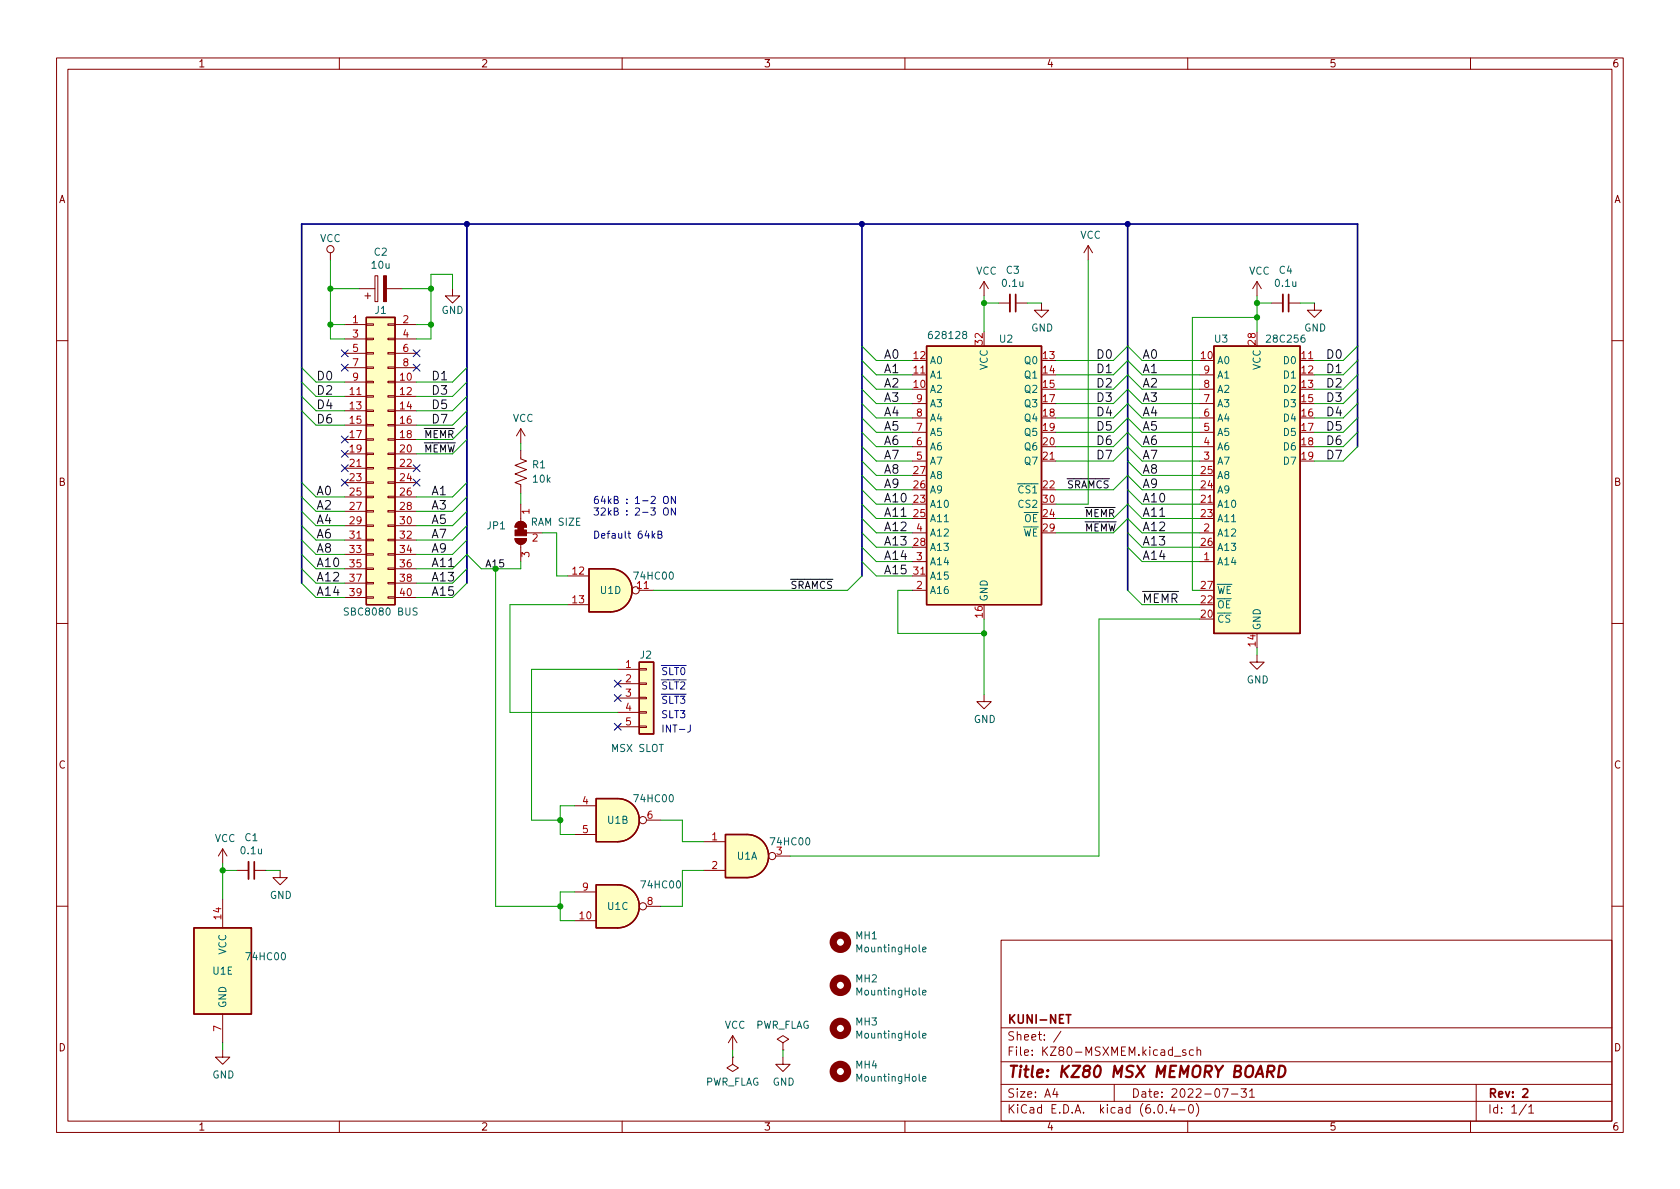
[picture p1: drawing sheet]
<svg xmlns="http://www.w3.org/2000/svg" width="297mm" height="210mm" viewBox="0 0 297 210" stroke-linecap="round" stroke-linejoin="round" font-family="sans-serif">
<g fill="none" stroke="#840000" stroke-width=".18">
<path d="M10 10.2h277v190.1h-277zM12 12.2h273v186.1h-273zM60 10.2v2M110 10.2v2M160 10.2v2M210 10.2v2M260 10.2v2M58.4 44.7v1.3M61 57.4h3.8M61 59.9h3.8M63.5 51h2.8M64.5 52.3h1"/>
<path d="M64.8 59.8h1.2v.3h-1.2zM64.8 57.3h1.2v.2h-1.2zM65 51.8v1M66.3 48.8h.5v4.5h-.5zM68.3 51h2.8M68.6 59.8h1.2v.3h-1.2zM68.6 57.3h1.2v.2h-1.2zM69.8 57.4h3.9M69.8 59.9h3.9M80 51v1.3h1.3l-1.3 1.3-1.3-1.3h1.3M174 49.8l-.8 1.2M174 49.8v2.5"/>
<path d="M174 49.8l.8 1.2M176.5 53.6h2.1M179.6 53.6h2M184.1 53.6v1.3h1.3l-1.3 1.2-1.2-1.2h1.2M192.4 43.4l-.8 1.3M192.4 43.4v2.6M192.4 43.4l.8 1.3M222.2 49.8l-.7 1.2M222.2 49.8v2.5M222.2 49.8l.8 1.2M224.8 53.6h2M227.8 53.6h2.1"/>
<path d="M232.4 53.6v1.3h1.3l-1.3 1.2-1.3-1.2h1.3M10 60.2h2M61 67.6h3.8M61 70.1h3.8M61 72.6h3.8M61 75.2h3.8M61 77.7h3.8M61 62.5h3.8M61 65h3.8M64.8 77.6h1.2v.2h-1.2zM64.8 75.1h1.2v.2h-1.2zM64.8 72.5h1.2v.3h-1.2z"/>
<path d="M64.8 70h1.2v.2h-1.2zM64.8 67.4h1.2v.3h-1.2zM64.8 64.9h1.2v.2h-1.2zM64.8 62.4h1.2v.2h-1.2zM68.6 77.6h1.2v.2h-1.2zM68.6 75.1h1.2v.2h-1.2zM68.6 72.5h1.2v.3h-1.2zM68.6 70h1.2v.2h-1.2zM68.6 67.4h1.2v.3h-1.2zM68.6 64.9h1.2v.2h-1.2zM68.6 62.4h1.2v.2h-1.2zM69.8 67.6h3.9"/>
<path d="M69.8 70.1h3.9M69.8 72.6h3.9M69.8 75.2h3.9M69.8 77.7h3.9M69.8 62.5h3.9M69.8 65h3.9M92.1 79.6v1.5l1 .4-2 .8 2 .8-2 .7 2 .8-2 .7 1 .4v1.5M92.1 75.8v2.6M92.1 75.8l-.8 1.3M92.1 75.8l.7 1.3M161.3 66.3h2.5M161.3 79h2.5"/>
<path d="M161.3 76.4h2.5M161.3 73.9h2.5M161.3 71.4h2.5M212.1 66.3h2.5M212.1 79h2.5M212.1 76.4h2.5M212.1 73.9h2.5M212.1 71.4h2.5M212.1 68.8h2.5M229.9 63.7h2.5M285 60.2h2M61 80.3h3.8"/>
<path d="M61 82.8h3.8M61 85.3h3.8M61 87.9h3.8M61 90.4h3.8M61 93h3.8M61 95.5h3.8M61 98h3.8M64.8 97.9h1.2v.3h-1.2zM64.8 95.4h1.2v.2h-1.2zM64.8 92.8h1.2v.3h-1.2zM64.8 90.3h1.2v.2h-1.2zM64.8 87.8h1.2v.2h-1.2z"/>
<path d="M64.8 85.2h1.2v.3h-1.2zM64.8 82.7h1.2v.2h-1.2zM64.8 80.1h1.2v.3h-1.2zM68.6 97.9h1.2v.3h-1.2zM68.6 95.4h1.2v.2h-1.2zM68.6 92.8h1.2v.3h-1.2zM68.6 90.3h1.2v.2h-1.2zM68.6 87.8h1.2v.2h-1.2zM68.6 85.2h1.2v.3h-1.2zM68.6 82.7h1.2v.2h-1.2zM68.6 80.1h1.2v.3h-1.2zM69.8 80.3h3.9"/>
<path d="M69.8 82.8h3.9M69.8 85.3h3.9M69.8 87.9h3.9M69.8 90.4h3.9M69.8 93h3.9M69.8 95.5h3.9M69.8 98h3.9M91.1 95.2h2a1.02 1.02 0 0 1-1 1.1 1.02 1.02 0 0 1-1-1.1zM91.4 92.5a1.02 1.02 0 0 1 1.1-.2 1.02 1.02 0 0 1 .6 .9h-2zM92.1 89.1v3.1M92.1 96.3v3M93.1 94.2h2.8"/>
<path d="M161.3 94.2h2.5M161.3 81.5h2.5M161.3 99.3h2.5M184.1 81.5h2.6M212.1 94.2h2.5M212.1 81.5h2.5M212.1 99.3h2.5M212.1 89.1h2.5M10 110.2h2M61 100.6h3.8M61 103.1h3.8M61 105.7h3.8"/>
<path d="M64.8 105.5h1.2v.3h-1.2zM64.8 103h1.2v.2h-1.2zM64.8 100.5h1.2v.2h-1.2zM68.6 105.5h1.2v.3h-1.2zM68.6 103h1.2v.2h-1.2zM68.6 100.5h1.2v.2h-1.2zM69.8 100.6h3.9M69.8 103.1h3.9M69.8 105.7h3.9M100.3 101.8h3.8M100.3 106.9h3.8M109.2 118.4h3.8"/>
<path d="M113 118.2h1.3v.3h-1.3zM113 104.4h2.6M161.3 104.4h2.5M161.3 101.8h2.5M222.2 115.8v1.3h1.3l-1.3 1.3-1.2-1.3h1.2M285 110.2h2M109.2 120.9h3.8M109.2 123.4h3.8M109.2 126h3.8M109.2 128.5h3.8M113 128.4h1.3v.2h-1.3zM113 125.9h1.3v.2h-1.3z"/>
<path d="M113 123.3h1.3v.3h-1.3zM113 120.8h1.3v.2h-1.3zM174 122.8v1.3h1.3l-1.3 1.2-1.3-1.2h1.3M39.4 150.1v2.5M39.4 159v5.1M39.4 150.1l-.8 1.3M39.4 150.1l.7 1.3M41.9 153.9h2M45 153.9h2M49.5 153.9v1.3h1.3l-1.3 1.3-1.2-1.3h1.2M101.6 157.7h3.8M101.6 142.5h3.8"/>
<path d="M101.6 147.6h3.8M114.3 145h2.5M124.5 153.9h3.8M124.5 148.8h3.8M137.2 151.4h2.5M10 160.2h2M39.4 179.3v5.1M101.6 162.8h3.8M114.3 160.3h2.5M177 166.3h108v32h-108zM285 160.2h2M39.4 185.7v1.2h1.2l-1.2 1.3-1.3-1.3h1.3"/>
<path d="M60 198.3v2M110 198.3v2M129.5 186.9v1.3l1.1 .6-1.1 .7-1-.7 1-.6M129.5 186.9h.1M129.5 183.1l-.7 1.3M129.5 183.1v2.6M129.5 183.1l.8 1.3M138.4 184.4l1-.6-1-.7-1 .7 1 .6v1.3M138.4 185.7h.1M138.4 186.9v1.3h1.3l-1.3 1.3-1.2-1.3h1.2M160 198.3v2M177 194.8h108"/>
<path d="M177 191.8h108M177 187.8h108M177 181.8h108M186.5 192.5l-.4 1h1M186.9 193v1M187.6 182.4l-1.3 1.9M197 191.8v3M204.9 195.4l.2-.1a.81 .81 0 0 1 .6 .7 .81 .81 0 0 1-.3 .8h-.2a.81 .81 0 0 1-.6-.6 .81 .81 0 0 1 .3-.8zM206.2 196.7v.1M207.2 195.3l-.3 1h.9M207.6 195.8v1M207.6 186.8h1.2"/>
<path d="M208.4 196.3h1.1M209.6 185.7l-.3-.1-.2 .2v.3l.5 .1v.4h-.5M210 198.3v2M210.4 195.4l.1-.1a.81 .81 0 0 1 .6 .7 .81 .81 0 0 1-.3 .8h-.2a.81 .81 0 0 1-.5-.6 .81 .81 0 0 1 .3-.8zM211 185.7l-.4-.1-.3 .3v.4l.1 .3h.6M211.5 195.1a1.72 1.72 0 0 1 0 2.3M211.6 185.8l.3-.2 .3 .1 .1 .9M211.6 185.1v1.5M216.1 192.5h1l-.6 1.5M217.7 193.5h1.2M219.4 192.5h1l-.5 .6 .4 .1v.7l-.2 .1h-.5l-.2-.1M220.9 193l.5-.5v1.5"/>
<path d="M220.9 194h.9M260 198.3v2M261 191.8v6.5M269.9 195.3l-1.3 1.9M270.3 195.8l.4-.5v1.5M270.3 196.8h.9"/>
<circle cx="58.4" cy="44.1" r=".63"/>
<circle cx="112.4" cy="104.4" r=".63"/>
<circle cx="113.7" cy="145" r=".63"/>
<circle cx="136.5" cy="151.4" r=".63"/>
<circle cx="113.7" cy="160.3" r=".63"/>
</g>
<path d="M179.6 52.1v3M227.8 52.1v3M45 152.4v3M188.5 179.4h.8M188.9 179.4v1.5M269.3 192.7l.5-.2 .3 .2v.3l-.9 1h.9" fill="none" stroke="#840000" stroke-width=".3"/>
<path d="M224.1 189.5h.8a.55 .55 0 0 0 .4-.5 .55 .55 0 0 0-.3-.5h-.8l-.2 2M224.6 189.5l.5 1M226.2 188.5h.5a1.08 1.08 0 0 1 .6 1 1.08 1.08 0 0 1-.8 1h-.5z" fill="none" stroke="#840000" stroke-width=".4"/>
<g fill="none" stroke="#840000" stroke-width="1.3">
<circle cx="148.6" cy="174.2" r="1.27"/>
<circle cx="148.6" cy="166.6" r="1.27"/>
<circle cx="148.6" cy="189.5" r="1.27"/>
<circle cx="148.6" cy="181.9" r="1.27"/>
</g>
<path d="M73.8 107.6l-.5-.1-.2 .1v.4l.5 .2 .2 .3-.3 .3-.5-.1M163.1 175.5l.6-.1v-.2l-.4-.1-.2 .2 .1 .6h.5M163.1 167.9l.6-.1v-.3h-.4l-.2 .2 .1 .6h.5M163.1 190.8l.6-.1v-.3l-.4-.1-.2 .2 .1 .6h.5M163.1 183.2l.6-.2v-.2l-.4-.1-.2 .2 .1 .6h.5" fill="none" stroke="#006464" stroke-width=".18"/>
<g fill="#840000" stroke="#840000" stroke-width=".18">
<path d="M91.6 93.2h1v.5h-1z"/>
<path d="M91.4 92.5a1.02 1.02 0 0 1 1.1-.2 1.02 1.02 0 0 1 .6 .9h-2z"/>
<path d="M91.1 93.7h2v1h-2z"/>
<path d="M91.1 95.2h2a1.02 1.02 0 0 1-1 1.1 1.02 1.02 0 0 1-1-1.1z"/>
<path d="M67.8 48.8h.5v4.5h-.5z"/>
</g>
<g fill="#ffffc2" stroke="#ffffc2" stroke-width=".18">
<path d="M108 100.6a3.8 3.8 0 0 1 3.8 3.8 3.8 3.8 0 0 1-3.8 3.8z"/>
<path d="M104.1 100.6h3.8v7.6h-3.8z"/>
<path d="M113 117.1h2.6v12.7h-2.6z"/>
<path d="M34.3 164.1h10.1v15.2h-10.1z"/>
<path d="M64.8 56.1h5v50.8h-5z"/>
<path d="M163.8 61.2h20.3v45.7h-20.3z"/>
<path d="M214.6 61.2h15.3v50.8h-15.3z"/>
<path d="M109.2 156.5a3.8 3.8 0 0 1 3.8 3.8 3.8 3.8 0 0 1-3.8 3.8z"/>
<path d="M105.4 156.5h3.8v7.6h-3.8z"/>
<path d="M132.1 147.6a3.8 3.8 0 0 1 3.8 3.8 3.8 3.8 0 0 1-3.8 3.8z"/>
<path d="M128.3 147.6h3.8v7.6h-3.8z"/>
<path d="M109.2 141.2a3.8 3.8 0 0 1 3.8 3.8 3.8 3.8 0 0 1-3.8 3.8z"/>
<path d="M105.4 141.2h3.8v7.6h-3.8z"/>
</g>
<path d="M64.8 56.1h5v50.8h-5zM163.8 61.2h20.3v45.7h-20.3zM214.6 61.2h15.3v50.8h-15.3zM104.1 100.6h3.9a3.8 3.8 0 0 1 3.8 3.8 3.8 3.8 0 0 1-3.8 3.8h-3.9zM113 117.1h2.6v12.7h-2.6zM105.4 156.5h3.8a3.8 3.8 0 0 1 3.8 3.8 3.8 3.8 0 0 1-3.8 3.8h-3.8zM105.4 141.2h3.8a3.8 3.8 0 0 1 3.8 3.8 3.8 3.8 0 0 1-3.8 3.8h-3.8zM128.3 147.6h3.8a3.8 3.8 0 0 1 3.8 3.8 3.8 3.8 0 0 1-3.8 3.8h-3.8zM34.3 164.1h10.1v15.2h-10.1z" fill="none" stroke="#840000" stroke-width=".25"/>
<path d="M178.6 52.1v3M226.8 52.1v3M43.9 152.4v3" fill="none" stroke="#840000" stroke-width=".33"/>
<path d="M115.4 94.7l.4 .5M115.8 94.3l-.5 .5M116.3 94.5h.6l.1-.2-.1-.3-.6-.1v1.3h.5l.2-.1 .1-.3-.3-.3M117.4 88l.2-.2a.43 .43 0 0 1 .6 .4v.4a.42 .42 0 0 1-.5 .5 .42 .42 0 0 1-.4-.5zM117.4 90l.2-.2a.43 .43 0 0 1 .6 .4v.5a.42 .42 0 0 1-.5 .4 .42 .42 0 0 1-.4-.4zM119.4 87.8v1.2l-.7-1.2v1.2M119.4 89.8v1.3l-.7-1.3v1.3M122.1 128.2v.9a.41 .41 0 0 1-.5 .4" fill="none" stroke="#0000c2" stroke-width=".18"/>
<path d="M82.5 39.6v63.5M152.4 39.6v62.2M199.4 39.6v64.8M240 79v-39.4h-186.7v63.5" fill="none" stroke="#000084" stroke-width=".3"/>
<g fill="none" stroke="#009600" stroke-width=".18">
<path d="M58.4 51h5.1M58.4 46v13.9h2.6M58.4 57.4h2.6M71.1 51h5.1M73.7 57.4h2.5M80 51v-2.5h-3.8v11.4h-2.5M174 53.6h2.5M174 52.3v6.4M181.6 53.6h2.5M192.4 46v43.1h-5.7M222.2 53.6h2.6M222.2 52.3v6.4"/>
<path d="M222.2 56.1h-11.4v48.3h1.3M229.9 53.6h2.5M53.3 72.6l2.6 2.6h5.1M53.3 70.1l2.6 2.5h5.1M53.3 65l2.6 2.6h5.1M53.3 67.6l2.6 2.5h5.1M82.5 72.6l-2.5 2.6h-6.3M82.5 75.2l-2.5 2.5h-6.3M82.5 70.1l-2.5 2.5h-6.3M82.5 77.7l-2.5 2.6h-6.3M82.5 65l-2.5 2.6h-6.3M82.5 67.6l-2.5 2.5h-6.3"/>
<path d="M92.1 78.4v1.2M152.4 73.9l2.5 2.5h6.4M152.4 71.4l2.5 2.5h6.4M152.4 61.2l2.5 2.5h6.4M152.4 66.3l2.5 2.5h6.4M152.4 63.7l2.5 2.6h6.4M152.4 68.8l2.5 2.6h6.4M152.4 79l2.5 2.5h6.4M152.4 76.4l2.5 2.6h6.4M186.7 76.4h10.1l2.6-2.5 2.5 2.5h10.2M186.7 73.9h10.1l2.6-2.5 2.5 2.5h10.2M186.7 63.7h10.1l2.6-2.5 2.5 2.5h10.2"/>
<path d="M186.7 68.8h10.1l2.6-2.5 2.5 2.5h10.2M186.7 66.3h10.1l2.6-2.6 2.5 2.6h10.2M186.7 71.4h10.1l2.6-2.6 2.5 2.6h10.2M186.7 79h10.1l2.6-2.6 2.5 2.6h10.2M240 73.9l-2.5 2.5h-5.1M240 71.4l-2.5 2.5h-5.1M240 61.2l-2.5 2.5h-5.1M240 66.3l-2.5 2.5h-5.1M240 63.7l-2.5 2.6h-5.1M240 68.8l-2.5 2.6h-5.1M240 79l-2.5 2.5h-5.1M240 76.4l-2.5 2.6h-5.1"/>
<path d="M53.3 87.9l2.6 2.5h5.1M53.3 85.3l2.6 2.6h5.1M53.3 95.5l2.6 2.5h5.1M53.3 90.4l2.6 2.6h5.1M53.3 98l2.6 2.6h5.1M53.3 93l2.6 2.5h5.1M82.5 87.9l-2.5 2.5h-6.3M82.5 85.3l-2.5 2.6h-6.3M82.5 95.5l-2.5 2.5h-6.3M82.5 90.4l-2.5 2.6h-6.3M82.5 93l-2.5 2.5h-6.3M92.1 99.3v1.3h-7l-2.6-2.6-2.5 2.6h-6.3"/>
<path d="M92.1 87.2v1.9M95.9 94.2h2.5v7.6h1.9M152.4 89.1l2.5 2.6h6.4M152.4 91.7l2.5 2.5h6.4M152.4 84.1l2.5 2.5h6.4M152.4 86.6l2.5 2.5h6.4M152.4 81.5l2.5 2.6h6.4M152.4 96.8l2.5 2.5h6.4M152.4 94.2l2.5 2.6h6.4M152.4 99.3l2.5 2.5h6.4M186.7 81.5h10.1l2.6-2.5 2.5 2.5h10.2M186.7 91.7h10.1l2.6-2.6 2.5 2.6h10.2"/>
<path d="M186.7 94.2h10.1l2.6-2.5 2.5 2.5h10.2M186.7 86.6h10.1l2.6-2.5 2.5 2.5h10.2M199.4 86.6l2.5 2.5h10.2M199.4 81.5l2.5 2.6h10.2M199.4 96.8l2.5 2.5h10.2M199.4 94.2l2.5 2.6h10.2M53.3 100.6l2.6 2.5h5.1M53.3 103.1l2.6 2.6h5.1M82.5 100.6l-2.5 2.5h-6.3M82.5 103.1l-2.5 2.6h-6.3M87.6 100.6v59.7h11.5M100.3 106.9h-10.1v19.1h19"/>
<path d="M109.2 118.4h-15.2v26.6h5.1M152.4 101.8l-2.5 2.6h-34.3M161.3 104.4h-2.6v7.6h15.3M174 109.5v13.3M199.4 104.4l2.5 2.5h10.2M212.1 109.5h-17.8v41.9h-54.6M222.2 114.5v1.3M39.4 152.6v6.4M39.4 153.9h2.5M47 153.9h2.5M101.6 142.5h-2.5v5.1h2.5M101.6 157.7h-2.5v5.1h2.5"/>
<path d="M116.8 145h3.8v3.8h3.9M124.5 153.9h-3.9v6.4h-3.8M39.4 184.4v1.3M129.5 185.7v1.2M138.4 185.7v1.2"/>
</g>
<g fill="none" stroke="#000084" stroke-width=".18">
<path d="M60.4 77.1l1.2 1.2M60.4 79.6l1.2 1.3M60.4 61.9l1.2 1.2M60.4 64.4l1.2 1.2M61.6 77.1l-1.2 1.2M61.6 79.6l-1.2 1.3M61.6 61.9l-1.2 1.2M61.6 64.4l-1.2 1.2M73.1 64.4l1.2 1.2M73.1 61.9l1.2 1.2M74.3 64.4l-1.2 1.2M74.3 61.9l-1.2 1.2"/>
<path d="M60.4 82.2l1.2 1.2M60.4 84.7l1.2 1.2M61.6 82.2l-1.2 1.2M61.6 84.7l-1.2 1.2M73.1 82.2l1.2 1.2M73.1 84.7l1.2 1.2M74.3 82.2l-1.2 1.2M74.3 84.7l-1.2 1.2M108.6 127.9l1.2 1.2M108.6 122.8l1.2 1.2M108.6 120.3l1.2 1.2M109.8 127.9l-1.2 1.2"/>
<path d="M109.8 122.8l-1.2 1.2M109.8 120.3l-1.2 1.2"/>
</g>
<g fill="#000084" stroke="#000084" stroke-width=".18">
<circle cx="152.4" cy="39.6" r=".46"/>
<circle cx="199.4" cy="39.6" r=".46"/>
<circle cx="82.5" cy="39.6" r=".46"/>
</g>
<g fill="#009600" stroke="#009600" stroke-width=".18">
<circle cx="174" cy="112" r=".46"/>
<circle cx="174" cy="53.6" r=".46"/>
<circle cx="222.2" cy="56.1" r=".46"/>
<circle cx="222.2" cy="53.6" r=".46"/>
<circle cx="99.1" cy="160.3" r=".46"/>
<circle cx="99.1" cy="145" r=".46"/>
<circle cx="58.4" cy="51" r=".46"/>
<circle cx="58.4" cy="57.4" r=".46"/>
<circle cx="76.2" cy="51" r=".46"/>
<circle cx="76.2" cy="57.4" r=".46"/>
<circle cx="87.6" cy="100.6" r=".46"/>
<circle cx="39.4" cy="153.9" r=".46"/>
</g>
<text font-size="2.8" fill="#840000" x="178" y="190.6">Title: KZ80 MSX MEMORY BOARD</text>
<g font-size="2.1" fill="#0f0f0f">
<text x="156.2" y="66">A1</text>
<text x="156.2" y="63.4">A0</text>
<text x="194.1" y="66">D1</text>
<text x="194.1" y="63.4">D0</text>
<text x="201.9" y="66">A1</text>
<text x="201.9" y="63.4">A0</text>
<text x="234.8" y="66">D1</text>
<text x="234.8" y="63.4">D0</text>
<text x="55.9" y="69.8">D2</text>
<text x="55.9" y="67.2">D0</text>
<text x="76.2" y="69.8">D3</text>
<text x="76.2" y="67.2">D1</text>
<text x="156.2" y="68.5">A2</text>
<text x="156.2" y="71.1">A3</text>
<text x="194.1" y="71.1">D3</text>
<text x="194.1" y="68.5">D2</text>
<text x="201.9" y="71.1">A3</text>
<text x="201.9" y="68.5">A2</text>
<text x="234.8" y="68.5">D2</text>
<text x="234.8" y="71.1">D3</text>
<text x="55.9" y="74.9">D6</text>
<text x="55.9" y="72.3">D4</text>
<text x="76.2" y="72.3">D5</text>
<text x="76.2" y="74.9">D7</text>
<text x="156.2" y="73.6">A4</text>
<text x="156.2" y="76.1">A5</text>
<text x="194.1" y="73.6">D4</text>
<text x="194.1" y="76.1">D5</text>
<text x="201.9" y="73.6">A4</text>
<text x="201.9" y="76.1">A5</text>
<text x="234.8" y="76.1">D5</text>
<text x="234.8" y="73.6">D4</text>
<text x="156.2" y="78.7">A6</text>
<text x="156.2" y="83.8">A8</text>
<text x="156.2" y="81.2">A7</text>
<text x="194.1" y="81.2">D7</text>
<text x="194.1" y="78.7">D6</text>
<text x="201.9" y="83.8">A8</text>
<text x="201.9" y="81.2">A7</text>
<text x="201.9" y="78.7">A6</text>
<text x="234.8" y="78.7">D6</text>
<text x="234.8" y="81.2">D7</text>
<text x="55.9" y="87.6">A0</text>
<text x="76.2" y="87.6">A1</text>
<text x="156.2" y="88.8">A10</text>
<text x="156.2" y="86.3">A9</text>
<text x="201.9" y="88.8">A10</text>
<text x="201.9" y="86.3">A9</text>
<text x="55.9" y="95.2">A6</text>
<text x="55.9" y="92.6">A4</text>
<text x="55.9" y="90.1">A2</text>
<text x="76.2" y="95.2">A7</text>
<text x="76.2" y="92.6">A5</text>
<text x="76.2" y="90.1">A3</text>
<text x="156.2" y="91.4">A11</text>
<text x="156.2" y="93.9">A12</text>
<text x="201.9" y="91.4">A11</text>
<text x="201.9" y="93.9">A12</text>
<text x="55.9" y="100.3">A10</text>
<text x="55.9" y="97.7">A8</text>
<text x="76.2" y="100.3">A11</text>
<text x="76.2" y="97.7">A9</text>
<text x="156.2" y="99">A14</text>
<text x="156.2" y="96.5">A13</text>
<text x="156.2" y="101.5">A15</text>
<text x="201.9" y="96.5">A13</text>
<text x="201.9" y="99">A14</text>
<text x="55.9" y="105.3">A14</text>
<text x="55.9" y="102.8">A12</text>
<text x="76.2" y="102.8">A13</text>
<text x="76.2" y="105.3">A15</text>
<text x="201.9" y="106.6">~{MEMR}</text>
</g>
<g font-size="2.1" fill="#840000">
<text x="178" y="184">Sheet: /</text>
<text x="178" y="181">KUNI-NET</text>
<text x="178" y="186.7">File: KZ80-MSXMEM.kicad_sch</text>
<text x="178" y="196.9">KiCad E.D.A. kicad (6.0.4-0)</text>
<text x="178" y="194.1">Size: A4</text>
<text x="200" y="194.1">Date: 2022-07-31</text>
<text x="263" y="194.1">Rev: 2</text>
<text x="263" y="196.9">Id: 1/1</text>
</g>
<g font-size="1.8" fill="#840000">
<text x="35" y="11.9">1</text>
<text x="85" y="11.9">2</text>
<text x="135" y="11.9">3</text>
<text x="185" y="11.9">4</text>
<text x="235" y="11.9">5</text>
<text x="285" y="11.9">6</text>
<text x="10.3" y="35.9">A</text>
<text x="285.3" y="35.9">A</text>
<text x="10.3" y="85.9">B</text>
<text x="285.3" y="85.9">B</text>
<text x="10.3" y="135.9">C</text>
<text x="285.3" y="135.9">C</text>
<text x="10.3" y="185.9">D</text>
<text x="285.3" y="185.9">D</text>
<text x="35" y="199.9">1</text>
<text x="85" y="199.9">2</text>
<text x="135" y="199.9">3</text>
<text x="185" y="199.9">4</text>
<text x="235" y="199.9">5</text>
<text x="285" y="199.9">6</text>
</g>
<g font-size="1.8" fill="#006464">
<text x="56.6" y="42.8">VCC</text>
<text x="65.8" y="47.5">10u</text>
<text x="66.2" y="45.2">C2</text>
<text x="191" y="42.2">VCC</text>
<text x="172.6" y="48.6">VCC</text>
<text x="177.3" y="50.7">0.1u</text>
<text x="177.9" y="48.4">C3</text>
<text x="220.8" y="48.6">VCC</text>
<text x="225.6" y="50.7">0.1u</text>
<text x="226.2" y="48.4">C4</text>
<text x="66.3" y="55.5">J1</text>
<text x="78" y="55.5">GND</text>
<text x="164.6" y="59.9">628128</text>
<text x="182.3" y="58.6">GND</text>
<text x="230.6" y="58.6">GND</text>
<text x="164.3" y="64.4">A0</text>
<text x="174.6" y="65.5" transform="rotate(-90 174.6 65.5)">VCC</text>
<text x="176.7" y="60.6">U2</text>
<text x="181.3" y="64.4">Q0</text>
<text x="214.8" y="60.6">U3</text>
<text x="215.1" y="64.4">A0</text>
<text x="222.9" y="65.5" transform="rotate(-90 222.9 65.5)">VCC</text>
<text x="224.2" y="60.6">28C256</text>
<text x="227.1" y="64.4">D0</text>
<text x="164.3" y="69.5">A2</text>
<text x="164.3" y="66.9">A1</text>
<text x="181.3" y="66.9">Q1</text>
<text x="181.3" y="69.5">Q2</text>
<text x="215.1" y="69.5">A2</text>
<text x="215.1" y="66.9">A1</text>
<text x="227.1" y="66.9">D1</text>
<text x="227.1" y="69.5">D2</text>
<text x="90.6" y="74.6">VCC</text>
<text x="164.3" y="77.1">A5</text>
<text x="164.3" y="74.5">A4</text>
<text x="164.3" y="72">A3</text>
<text x="181.3" y="72">Q3</text>
<text x="181.3" y="74.5">Q4</text>
<text x="181.3" y="77.1">Q5</text>
<text x="215.1" y="77.1">A5</text>
<text x="215.1" y="74.5">A4</text>
<text x="215.1" y="72">A3</text>
<text x="227.1" y="72">D3</text>
<text x="227.1" y="74.5">D4</text>
<text x="227.1" y="77.1">D5</text>
<text x="94.2" y="82.8">R1</text>
<text x="164.3" y="82.2">A7</text>
<text x="164.3" y="79.6">A6</text>
<text x="181.3" y="79.6">Q6</text>
<text x="181.3" y="82.2">Q7</text>
<text x="215.1" y="82.2">A7</text>
<text x="215.1" y="79.6">A6</text>
<text x="227.1" y="79.6">D6</text>
<text x="227.1" y="82.2">D7</text>
<text x="94.3" y="85.3">10k</text>
<text x="164.3" y="89.8">A10</text>
<text x="164.3" y="87.2">A9</text>
<text x="164.3" y="84.7">A8</text>
<text x="178.8" y="87.2">~{CS1}</text>
<text x="180.2" y="89.8">CS2</text>
<text x="215.1" y="89.8">A10</text>
<text x="215.1" y="87.2">A9</text>
<text x="215.1" y="84.7">A8</text>
<text x="86.2" y="93.6">JP1</text>
<text x="94.1" y="93">RAM SIZE</text>
<text x="164.3" y="92.3">A11</text>
<text x="164.3" y="94.9">A12</text>
<text x="179.4" y="94.9">~{WE}</text>
<text x="179.7" y="92.3">~{OE}</text>
<text x="215.1" y="94.9">A12</text>
<text x="215.1" y="92.3">A11</text>
<text x="164.3" y="97.4">A13</text>
<text x="164.3" y="99.9">A14</text>
<text x="215.1" y="99.9">A14</text>
<text x="215.1" y="97.4">A13</text>
<text x="106.2" y="105">U1D</text>
<text x="112.3" y="102.5">74HC00</text>
<text x="164.3" y="105">A16</text>
<text x="164.3" y="102.5">A15</text>
<text x="174.6" y="106.4" transform="rotate(-90 174.6 106.4)">GND</text>
<text x="215.1" y="107.6">~{OE}</text>
<text x="215.1" y="105">~{WE}</text>
<text x="61.4" y="108.8">SBC8080 BUS</text>
<text x="215.1" y="110.1">~{CS}</text>
<text x="222.9" y="111.5" transform="rotate(-90 222.9 111.5)">GND</text>
<text x="113.2" y="116.5">J2</text>
<text x="220.4" y="120.8">GND</text>
<text x="172.2" y="127.8">GND</text>
<text x="108.2" y="133">MSX SLOT</text>
<text x="112.3" y="141.9">74HC00</text>
<text x="37.9" y="148.9">VCC</text>
<text x="43.3" y="148.7">C1</text>
<text x="107.5" y="145.7">U1B</text>
<text x="136.5" y="149.5">74HC00</text>
<text x="42.7" y="151">0.1u</text>
<text x="130.3" y="152">U1A</text>
<text x="47.7" y="158.9">GND</text>
<text x="107.5" y="160.9">U1C</text>
<text x="113.6" y="157.1">74HC00</text>
<text x="151.3" y="166.1">MH1</text>
<text x="37.6" y="172.3">U1E</text>
<text x="40" y="168.8" transform="rotate(-90 40 168.8)">VCC</text>
<text x="43.7" y="169.8">74HC00</text>
<text x="151.3" y="173.7">MH2</text>
<text x="151.7" y="168.4">MountingHole</text>
<text x="40" y="178.3" transform="rotate(-90 40 178.3)">GND</text>
<text x="151.7" y="176">MountingHole</text>
<text x="128.1" y="181.9">VCC</text>
<text x="133.5" y="181.9">PWR_FLAG</text>
<text x="151.3" y="181.3">MH3</text>
<text x="151.7" y="183.6">MountingHole</text>
<text x="37.5" y="190.7">GND</text>
<text x="124.6" y="192">PWR_FLAG</text>
<text x="136.6" y="192">GND</text>
<text x="151.3" y="188.9">MH4</text>
<text x="151.7" y="191.3">MountingHole</text>
</g>
<g font-size="1.8" fill="#a90000">
<text x="62.4" y="57.1">1</text>
<text x="62.4" y="59.7">3</text>
<text x="71.3" y="57.1">2</text>
<text x="71.3" y="59.7">4</text>
<text x="62.4" y="62.2">5</text>
<text x="62.4" y="64.8">7</text>
<text x="71.3" y="62.2">6</text>
<text x="71.3" y="64.8">8</text>
<text x="161.6" y="63.5">12</text>
<text x="173.7" y="60.9" transform="rotate(-90 173.7 60.9)">32</text>
<text x="184.4" y="63.5">13</text>
<text x="212.4" y="63.5">10</text>
<text x="222" y="60.9" transform="rotate(-90 222 60.9)">28</text>
<text x="230.2" y="63.5">11</text>
<text x="61.9" y="69.8">11</text>
<text x="62.4" y="67.3">9</text>
<text x="70.8" y="67.3">10</text>
<text x="70.8" y="69.8">12</text>
<text x="161.6" y="68.6">10</text>
<text x="161.6" y="66">11</text>
<text x="162.1" y="71.1">9</text>
<text x="184.4" y="66">14</text>
<text x="184.4" y="68.6">15</text>
<text x="184.4" y="71.1">17</text>
<text x="212.9" y="71.1">7</text>
<text x="212.9" y="68.6">8</text>
<text x="212.9" y="66">9</text>
<text x="230.2" y="66">12</text>
<text x="230.2" y="68.6">13</text>
<text x="230.2" y="71.1">15</text>
<text x="61.9" y="72.4">13</text>
<text x="61.9" y="74.9">15</text>
<text x="61.9" y="77.5">17</text>
<text x="70.8" y="72.4">14</text>
<text x="70.8" y="74.9">16</text>
<text x="70.8" y="77.5">18</text>
<text x="162.1" y="76.2">7</text>
<text x="162.1" y="73.7">8</text>
<text x="184.4" y="73.7">18</text>
<text x="184.4" y="76.2">19</text>
<text x="212.9" y="76.2">5</text>
<text x="212.9" y="73.7">6</text>
<text x="230.2" y="73.7">16</text>
<text x="230.2" y="76.2">17</text>
<text x="61.9" y="80">19</text>
<text x="61.9" y="82.5">21</text>
<text x="70.8" y="80">20</text>
<text x="70.8" y="82.5">22</text>
<text x="161.6" y="83.8">27</text>
<text x="162.1" y="81.3">5</text>
<text x="162.1" y="78.7">6</text>
<text x="184.4" y="78.7">20</text>
<text x="184.4" y="81.3">21</text>
<text x="212.4" y="83.8">25</text>
<text x="212.9" y="81.3">3</text>
<text x="212.9" y="78.7">4</text>
<text x="230.2" y="78.7">18</text>
<text x="230.2" y="81.3">19</text>
<text x="61.9" y="85.1">23</text>
<text x="61.9" y="87.6">25</text>
<text x="70.8" y="85.1">24</text>
<text x="70.8" y="87.6">26</text>
<text x="161.6" y="88.9">23</text>
<text x="161.6" y="86.4">26</text>
<text x="184.4" y="86.4">22</text>
<text x="184.4" y="88.9">30</text>
<text x="212.4" y="88.9">21</text>
<text x="212.4" y="86.4">24</text>
<text x="61.9" y="90.2">27</text>
<text x="61.9" y="92.7">29</text>
<text x="61.9" y="95.2">31</text>
<text x="70.8" y="90.2">28</text>
<text x="70.8" y="92.7">30</text>
<text x="70.8" y="95.2">32</text>
<text x="93.6" y="90.9" transform="rotate(-90 93.6 90.9)">1</text>
<text x="94.1" y="95.8">2</text>
<text x="161.6" y="91.4">25</text>
<text x="162.1" y="94">4</text>
<text x="184.4" y="91.4">24</text>
<text x="184.4" y="94">29</text>
<text x="212.4" y="91.4">23</text>
<text x="212.9" y="94">2</text>
<text x="61.9" y="97.8">33</text>
<text x="61.9" y="100.3">35</text>
<text x="70.8" y="97.8">34</text>
<text x="70.8" y="100.3">36</text>
<text x="93.6" y="98.5" transform="rotate(-90 93.6 98.5)">3</text>
<text x="101.3" y="101.6">12</text>
<text x="161.6" y="96.5">28</text>
<text x="161.6" y="101.6">31</text>
<text x="162.1" y="99.1">3</text>
<text x="212.4" y="96.5">26</text>
<text x="212.9" y="99.1">1</text>
<text x="61.9" y="102.9">37</text>
<text x="61.9" y="105.4">39</text>
<text x="70.8" y="102.9">38</text>
<text x="70.8" y="105.4">40</text>
<text x="101.3" y="106.7">13</text>
<text x="112.7" y="104.1">11</text>
<text x="162.1" y="104.1">2</text>
<text x="212.4" y="106.7">22</text>
<text x="212.4" y="104.1">27</text>
<text x="173.7" y="109.2" transform="rotate(-90 173.7 109.2)">16</text>
<text x="212.4" y="109.2">20</text>
<text x="110.6" y="118.1">1</text>
<text x="222" y="114.3" transform="rotate(-90 222 114.3)">14</text>
<text x="110.6" y="120.6">2</text>
<text x="110.6" y="123.2">3</text>
<text x="110.6" y="125.7">4</text>
<text x="110.6" y="128.3">5</text>
<text x="103" y="142.2">4</text>
<text x="103" y="147.3">5</text>
<text x="114.4" y="144.8">6</text>
<text x="125.9" y="148.6">1</text>
<text x="125.9" y="153.7">2</text>
<text x="137.3" y="151.1">3</text>
<text x="103" y="157.5">9</text>
<text x="114.4" y="160">8</text>
<text x="39.1" y="162.5" transform="rotate(-90 39.1 162.5)">14</text>
<text x="102.5" y="162.6">10</text>
<text x="39.1" y="182.4" transform="rotate(-90 39.1 182.4)">7</text>
</g>
<g font-size="1.8" fill="#0f0f0f">
<text x="74.9" y="77.5">~{MEMR}</text>
<text x="74.9" y="80">~{MEMW}</text>
<text x="188.6" y="86.3">~{SRAMCS}</text>
<text x="191.8" y="94">~{MEMW}</text>
<text x="191.8" y="91.4">~{MEMR}</text>
<text x="85.7" y="100.3">A15</text>
<text x="139.7" y="104.1">~{SRAMCS}</text>
</g>
<g font-size="1.8" fill="#0000c2">
<text x="104.8" y="89.1">64kB : 1-2 ON</text>
<text x="104.8" y="91.1">32kB : 2-3 ON</text>
<text x="104.8" y="95.2">Default 64kB</text>
<text x="116.8" y="119.4">~{SLT0}</text>
<text x="116.8" y="121.9">~{SLT2}</text>
<text x="116.8" y="124.4">~{SLT3}</text>
<text x="116.8" y="129.5">INT-J</text>
<text x="116.8" y="127">SLT3</text>
</g>
</svg>
